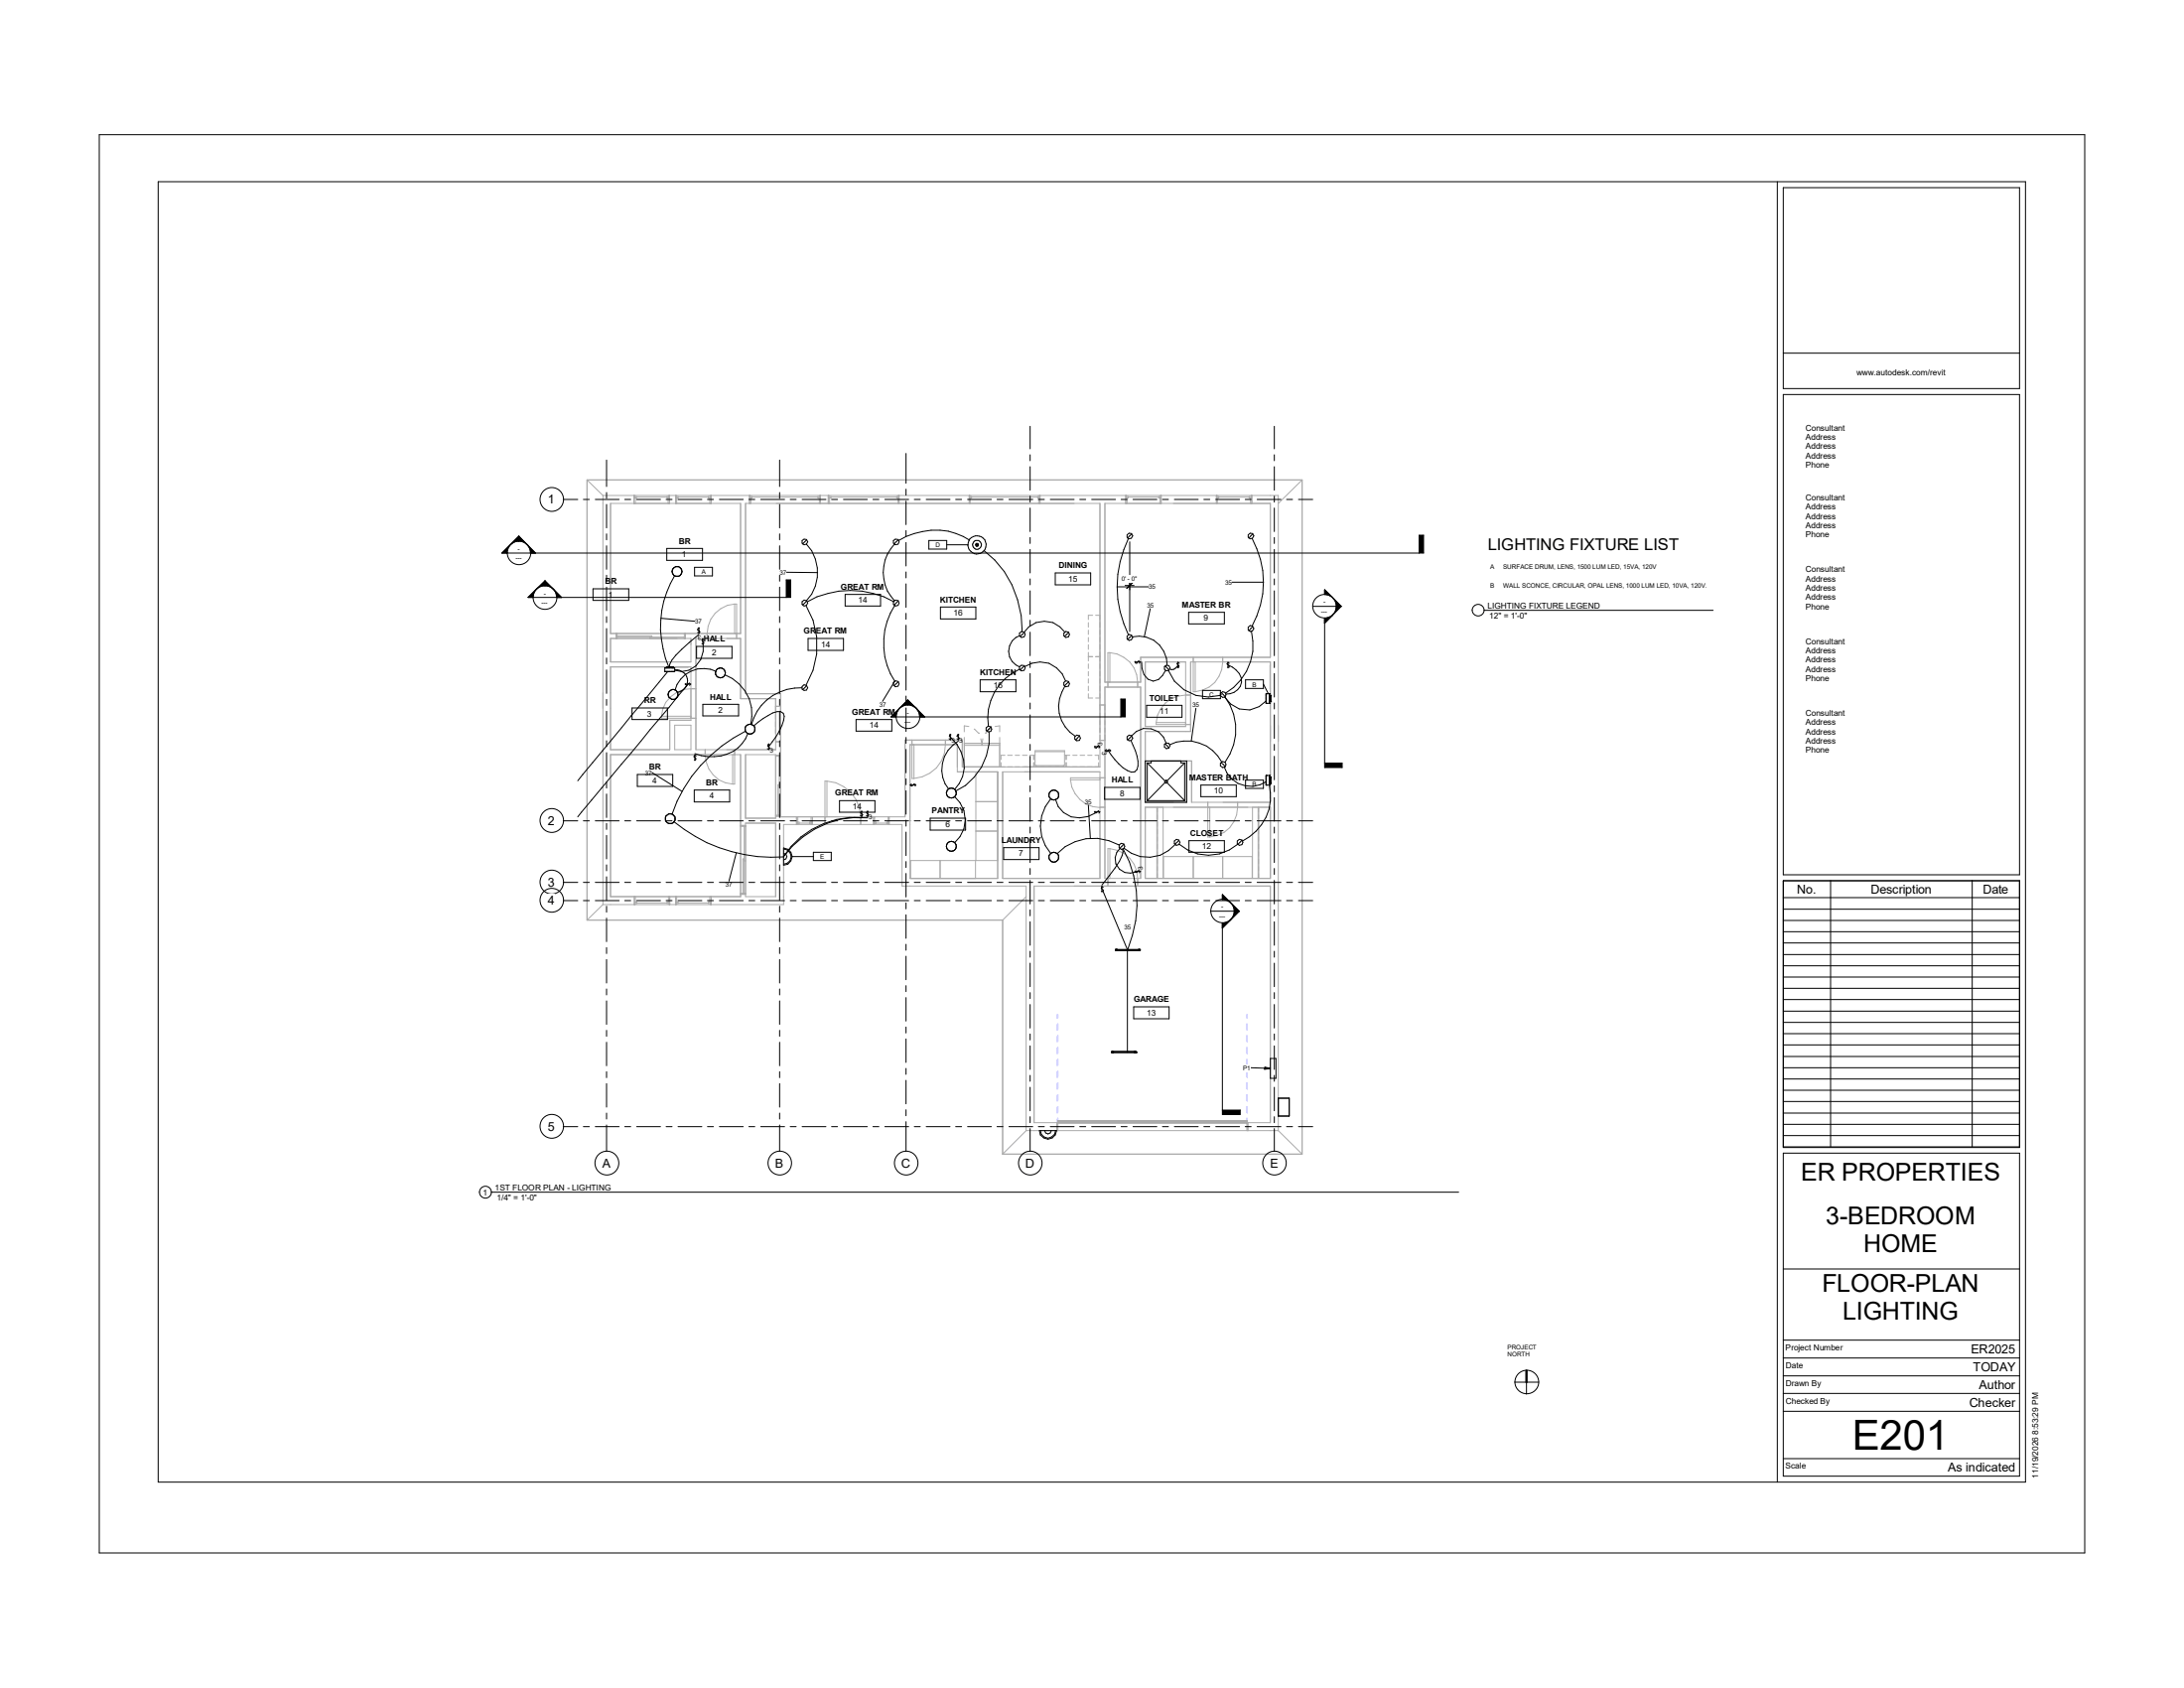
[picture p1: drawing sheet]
<svg xmlns="http://www.w3.org/2000/svg" width="279mm" height="216mm" viewBox="0 0 279 216" stroke-linecap="round" stroke-linejoin="round" font-family="sans-serif">
<g fill="none" stroke="#aaa" stroke-width=".13">
<path d="M75.1 61.4l2 2M75.1 61.4h91.5M75.1 61.4v56.3M77.1 63.4h86.4v81.2M77.1 63.4v52.3M78.1 64.4h16.6v16.6h-16.6zM81.1 63.4v1M81.2 63.4v.3h.2v-.2h-.2M81.3 63.7v.7M81.4 63.6h3.9M85.5 63.7v.7M85.6 63.4v.3h-.3v-.2h.3"/>
<path d="M85.6 63.4v1M86.4 63.4v1M86.5 63.4v.3h.2v-.2h-.2M86.6 63.7v.7M86.7 63.6h3.9M90.8 63.7v.7M90.9 63.4v.3h-.3v-.2h.3M91 63.4v1M94 77.3h.2v4.4M94 77.3a3.8 3.8 0 0 0-3.5 4.4M94 77.3v3.7M95.4 64.4h45.3v33.7h-17.6v-3.4h-7.3v9.8h-15.9v-15.8h-4.5z"/>
<path d="M95.9 63.4v1M96 63.4v.3h.2v-.2h-.2M96.1 63.7v.7M96.2 63.6h8.4M104.8 63.7v.7M104.9 63.4v.3h-.3v-.2h.3M104.9 63.4v1M106 63.4v1M106 63.4v.3h.3v-.2h-.3M106.1 63.7v.7M106.3 63.6h8.4M114.9 63.7v.7"/>
<path d="M114.9 63.4v.3h-.2v-.2h.2M115 63.4v1M124 63.4v1M124.1 63.4v.3h.2v-.2h-.2M124.1 63.7v.7M124.3 63.6h8.5M132.9 63.7v.7M133 63.4v.3h-.2v-.2h.2M133.1 63.4v1M139.2 79.6v.6M139.8 78.7h-.6v.5M140.2 78.7h.5"/>
<path d="M141.4 64.4h21.1v19.7h-16.6v3.1h-4.5zM144 63.4v1M144.1 63.4v.3h.2v-.2h-.2M144.2 63.7v.7M144.3 63.6h4M148.4 63.7v.7M148.5 63.4v.3h-.2v-.2h.2M148.5 63.4v1M155.6 63.4v1M155.7 63.4v.3h.2v-.2h-.2M155.7 63.7v.7M155.9 63.6h3.9"/>
<path d="M160 63.7v.7M160.1 63.4v.3h-.3v-.2h.3M160.1 63.4v1M166.6 61.4l-3.1 3M166.6 61.4v86.2M78.1 81.7h10.3v3h-10.3zM78.1 85.3h10.3v6.8h-2.7v3.8h-7.6zM78.1 96.5h16.6v18.2h-16.6zM78.8 81v.7M79 81v.7M79 81.5h8.5M79 81.3h4.4v.2"/>
<path d="M83.1 81.5v.2M84.6 91.6v.3h4.4M84.6 91.6h3.8M85 85.3h3M86.3 92.8h2.1v3.1h-2.1zM87.5 81v.7M87.7 81v.7M89 81.7h5.7v7.7h4.5v6.5h-10.2zM89 88.1a3.9 3.9 0 0 0-4.4 3.5M90.2 95.9a3.9 3.9 0 0 0 3.5 4.4M93.7 96.5v3.8M94 95.9v4.4h-.3"/>
<path d="M95.4 96.5h3.8v8.1h-3.8zM99.2 94.9h.7M99.2 96.6h.7M99.2 90.3h.7M99.2 96.7h.7M99.7 96.7v7.6M105.8 99.9a4.6 4.6 0 0 1 4.3 4.6v1M105.8 99.9h-.3v5.6M105.8 99.9v4.6M116.4 95.2h6.1v3.5h5.1v13.7h-11.2zM116.7 94.7v4.9h.2M116.9 95.2v4.4"/>
<path d="M120.9 94.7a4.4 4.4 0 0 1-4 4.9M123.4 94.3v3.8M123.4 95.1h4.5M123.4 95.3h4.5M124 92.9l-.6-.1v.8M124.6 93.3l.6 .5M124.8 98.7v11.4h2.8M125.2 93.8h.1M125.5 94.5l.1 .8M125.7 94.5l-.1 .8M126.1 93.8h.1M126.6 93.3h.1"/>
<path d="M126.6 93.3l-.5 .5M127.3 92.9l.6-.1v.8M127.9 94.3v3.8M128.1 97.5v.6M128.3 98.7h12.4v13.7h-12.4zM128.6 96.6h-.5v.6M128.9 96.6h.6M129.9 96.6h.5M130.8 96.6h.6M131.7 96.6h.7M132.2 96.6v.6M132.2 97.5v.6"/>
<path d="M132.4 96h3.8v1.9h-3.8zM132.4 96.1h3.8M132.5 97.9v.1h3.6v-.1M136.2 96.6h.7M136.4 96.6v.6M136.4 97.5v.6M136.9 99.7a3.8 3.8 0 0 0 3.8 3.6M136.9 99.7h3.8M137.2 96.6h.6M138.2 96.6h.6M139.1 96.6h.6M139.2 84h.6"/>
<path d="M139.2 80.6v.6M139.2 81.5v.6M139.2 82.5v.6M139.2 83.4v1.1M139.2 84.9v.6M139.2 85.9v.5M139.2 86.8v.6M139.2 87.8v.5M139.2 88.7v.6h.6M140.1 96.6h.4v.6M140.2 84h.5M140.2 89.3h.5"/>
<path d="M140.5 97.5v.6M140.7 94.7h.7M140.7 90.2h.7M141.4 87.9h4.5v24.5h-4.5zM141.4 99.5h-4.5v.2M142 83.5a3.8 3.8 0 0 1 3.5 4.4M142 83.5h-.3v4.4M142 83.5v3.7M146.5 84.7h5.2v8.2h-5.2zM147.9 92.4v.3h4.4M147.9 92.4h3.8M152.3 84.7h10.2v17.9h-10.1v-5.3h-.6v5.3h-5.3v-9h5.8z"/>
<path d="M152.3 88.9a3.9 3.9 0 0 0-4.4 3.5M152.7 84.1v4.4h.2M152.9 84.7v3.8M156.4 84.1a3.9 3.9 0 0 1-3.5 4.4M162.5 85.1v3M162.5 99.1v3M75.1 117.7h53.2M77.1 115.7h23.1v-10.2h15.2v7.8h15.9v31.3M77.1 115.7l-2 2M81.2 114.7v1M81.2 115.6h.2v-.2h-.2v.3M81.3 114.7v.7"/>
<path d="M81.4 115.5h3.9M85.5 114.7v.7M85.6 115.6h-.3v-.2h.3v.3M85.7 114.7v1M86.4 114.7v1M86.5 115.6h.2v-.2h-.2v.3M86.6 114.7v.7M86.7 115.5h3.9M90.8 114.7v.7M90.9 115.6h-.3v-.2h.3v.3M91 114.7v1M94.7 114.4h.7"/>
<path d="M94.7 105.6h.7M94.7 105.7h.7M94.7 114.3h.7M95.2 105.7v8.6M95.2 109.9h-.2v4.4M95.2 110.1h.2M95.4 105.3h3.8v9.4h-3.8zM99.2 104.4h.7M99.2 104.3h.7M99.7 100.4h-.2v3.9M99.7 100.6h.2M101.9 104.5v1"/>
<path d="M102 105.4h.2v-.2h-.2v.3M102.1 104.5v.7M102.2 105.3h1.4M103.8 104.5v.7M103.8 105.4h-.2v-.2h.2v.3M103.9 104.5v1M111.8 104.5v1M111.8 105.4h.3v-.2h-.3v.3M111.9 104.5v.7M112.1 105.3h1.4M113.6 104.5v.7M113.7 105.4h-.2v-.2h.2v.3"/>
<path d="M113.7 104.5v1M116.4 105h.1M116.5 112.4v-2.3h8.3v2.3M120.3 110.1v2.3M124.8 102.5h2.8M124.8 106.3h2.8M128.3 117.7v29.9M131.3 114.7l-3 3M132.3 113.3h30.2v30.3h-30.2zM140.7 103.3h.7M142 108.5a3.8 3.8 0 0 1 3.5 3.9v.9M142 108.5h-.3v4.8"/>
<path d="M142 108.5v3.9M146.5 103.3h16v9.1h-16zM148 103.3v9.1M148 103.3v.5M148 104.2v.6M148 105.2v.5M148 106.1v.6M148 107.1v.5M148 108v.5M148 108.9v.6M148 109.9v.5M148 110.8v.6"/>
<path d="M148 111.8v.6M148.1 103.3v9.1M148.8 103.3v9.1M148.8 112.4v-2.8h11.4v2.8M152.7 109.6v2.8M154.5 102.6v4.5h.3M154.8 103.3v3.8M156.4 109.6v2.8M158.3 102.6a3.9 3.9 0 0 1-3.5 4.5M160.2 103.3v9.1M161 103.3v9.1M161 103.3v.5"/>
<path d="M161 104.2v.6M161 105.2v.5M161 106.1v.6M161 107.1v.5M161 108v.5M161 108.9v.6M161 109.9v.5M161 110.8v.6M161 111.8v.6M128.3 147.6h38.3M131.3 144.6h32.2M131.3 144.6l-3 3"/>
<path d="M135.2 143.6v1M135.3 144.6v-1.2h24.2v1.2M135.3 143.5h24.2M159.6 143.6v1M163.5 144.6l3.1 3"/>
</g>
<g fill="none" stroke="#aaf" stroke-width=".13">
<path d="M135.3 131v.8M135.3 132.5v.8M135.3 134v.8M135.3 135.6v.7M135.3 137.1v.7M135.3 138.6v.7M135.3 130.2v-.4v.5M135.3 130.9v.8M135.3 132.4v.8M135.3 133.9v.8M135.3 135.5v.7M135.3 137v.7"/>
<path d="M135.3 138.5v.7M135.3 140v.8M159.5 130.2l.1-.4v.5M159.5 130.9v.8M159.5 132.4v.8M159.5 133.9v.8M159.5 135.5v.7M159.5 137v.7M159.5 138.5v.7M159.5 140v.8M159.6 131v.8M159.6 132.5v.8"/>
<path d="M159.6 134v.8M159.6 135.6v.7M159.6 137.1v.7M159.6 138.6v.7M135.3 140.1v.7M135.3 141.6v.8M135.3 143.1v.5M135.3 141.5v.8M135.3 143v.4M159.5 141.5v.8M159.5 143v.4M159.6 140.1v.7"/>
<path d="M159.6 141.6v.8M159.6 143.1v.5"/>
</g>
<g fill="none" stroke="#000" stroke-width=".13">
<path d="M86.3 73.6a12.9 12.9 0 0 0-.7 11.7M102.6 69.1l.3-.1h.3l.1 .3-.1 .3-.3 .1-.3-.2zM102.6 77l.3-.2h.3l.1 .3-.1 .3-.3 .1-.3-.2zM103.1 77.5a9.8 9.8 0 0 1 0 10.1M103.2 69.6a5.3 5.3 0 0 1 0 7.2M103.2 76.8l-.5 .6M103.2 69l-.5 .6M103.3 77a11.3 11.3 0 0 1 11 0M114.3 77l.3-.2h.3l.1 .3-.1 .3-.3 .1-.3-.2zM114.3 69.1l.3-.1h.3l.1 .3-.1 .3-.3 .1-.3-.2zM114.4 69.6a5.3 5.3 0 0 0 0 7.2M114.5 77.4a9 9 0 0 0 0 9.7"/>
<path d="M114.9 69l-.5 .6M114.9 76.8l-.5 .6M124 69.1a8.4 8.4 0 0 0-9 0M124.9 69.5h.2l.1 .2-.1 .1h-.2l-.1-.1zM125 69.7h.1M125 69.6h.1M125 69.6v.1M125.9 70.4a12.7 12.7 0 0 1 4.9 10.4M144.2 68.4l.2-.2h.3l.2 .3-.2 .3-.3 .1-.2-.2zM144.4 68.9a13.9 13.9 0 0 0 0 12.3M144.8 68.3l-.6 .5M159.7 68.4l.2-.2h.3l.2 .3-.2 .3-.3 .1-.2-.2z"/>
<path d="M160.2 68.9a11.6 11.6 0 0 1 0 11.2M160.3 68.3l-.5 .5M85 85.4h1.3v.5h-1.3zM85.3 85.4v-.1h.8v.1M85.3 85.3v.1M85.4 85.9l-11.5 14M86 85.3h.1M86.1 85.3v.1M86.3 85.7a1.45 1.45 0 0 1 1.7 1.2 1.45 1.45 0 0 1-1.3 1.7M87.6 87.5h.8M87.7 87.4v.2h.2l.3-.2 .1 .1-.1 .2M87.9 87.6l-14 16.9"/>
<path d="M88.9 96.5v.8M89.1 96.7l-.2-.1-.1 .2 .2 .2v.2h-.2M89.4 80.3v.7M89.4 81.2a20.1 20.1 0 0 0-3.5 3.3l-.2 .5-.1 .3M89.5 80.3h-.2l-.1 .3 .3 .2-.1 .1h-.2M89.9 81.7v.7M90 82.3a2.86 2.86 0 0 1-3.7 3.4M90.1 81.8l-.2-.1-.1 .2 .2 .3v.1h-.2M91.6 85.9a3.8 3.8 0 0 0-5.2 2.4M92.8 86.3a5.4 5.4 0 0 1 3.3 6.3M95.4 93.5a18.7 18.7 0 0 0-9.4 10.6M95.4 93.6a.68 .68 0 0 0 1.1 0"/>
<path d="M95.4 93.6l.1 .1M95.7 93.8a4.7 4.7 0 0 1-5.1 3l-.9-.2-.8-.2M96.1 92.7a.64 .64 0 0 0-.7 .2 .64 .64 0 0 0 0 .7M96.1 92.7l.4 .2 .1 .1-.1 .6M96.4 92.8a8.4 8.4 0 0 1 3-1.8h.5l.3 .2 .1 .4a5.9 5.9 0 0 1-1 2.6l-1 1.3M96.5 93.6l-.1 .1M98.3 95.1v.8M98.3 95.5l.2 .2-.2 .1h-.1M98.4 95.2h-.1l-.1 .2 .1 .1M102.6 88a6.4 6.4 0 0 0-6.5 4.7M102.6 87.8l.3-.2 .3 .1 .1 .3-.1 .3h-.3l-.3-.2zM103.2 87.7l-.5 .5"/>
<path d="M114.3 87.3l.3-.2 .3 .1 .1 .3-.1 .3h-.3l-.3-.2zM114.9 87.2l-.5 .5M121.6 93.9v.8M121.7 94h-.2v.1l.2 .3M121.7 94.4l-.1 .2-.2-.1M121.7 94.4a4.6 4.6 0 0 1 .4 6.6M122.6 93.9v.8M122.6 94.8a4.1 4.1 0 0 0-1.2 6.1M122.7 94h-.2l-.1 .1 .3 .3-.1 .2-.2-.1M126.2 93.1l.2-.2 .3 .1 .2 .3-.2 .3h-.3l-.2-.2zM126.5 93.6a7.5 7.5 0 0 1-4.2 7.6M126.8 93l-.6 .5"/>
<path d="M130.4 85.3l.3-.2h.3l.1 .3-.1 .3-.3 .1-.3-.2zM130.4 81.3a2.12 2.12 0 0 0-1.4 2 2.12 2.12 0 0 0 1.4 2M130.4 85.6a6.8 6.8 0 0 0-4 7.3M131 80.9l.1 .3-.1 .2-.3 .1-.3-.2M131 80.9l-.3-.1-.3 .2v.3M131 80.9a3.1 3.1 0 0 1 5.2 0M131.1 80.9l-.6 .5M131.1 85.2l-.6 .5M131.1 85.3a3.4 3.4 0 0 1 5.2 1.8M136.1 81l.3-.2 .3 .1 .1 .3-.1 .2-.3 .1-.3-.2zM136.1 87.3l.3-.2 .3 .1 .1 .3-.1 .3h-.3l-.3-.2zM136.2 87.8a4.5 4.5 0 0 0 1.3 6.3"/>
<path d="M136.7 80.9l-.5 .5M136.7 87.2l-.5 .5M137.5 94.2l.3-.2 .3 .1 .1 .3-.1 .3h-.3l-.3-.2zM138.1 94.1l-.5 .6M140 95.5h.7M140.1 95.4v.2l.2 .1 .2-.3 .2 .1-.1 .2M141.4 96h.7M141.5 95.8l-.1 .2 .2 .1 .3-.2h.1v.2M144.2 81.4l.2-.2h.3l.2 .3-.2 .3-.3 .1-.2-.2zM144.2 94.2l.2-.2 .3 .1 .2 .3-.2 .3h-.3l-.2-.2zM144.2 94.7l.3-.3a2.54 2.54 0 0 1 2.6-1.2 2.54 2.54 0 0 1 2.1 1.8M144.7 94.7a7.1 7.1 0 0 1 .9 3.3l-.1 .4-.3 .3-.5 .1a6.5 6.5 0 0 1-2.9-2.8"/>
<path d="M144.8 81.3l-.6 .5M144.9 81.4a3.6 3.6 0 0 1 4.4 3.6M145.2 84.7h.7M145.2 84.6v.2h.2l.3-.3 .1 .2v.1M146 84.7l.1 .8 .2 .8 .6 .6 .6 .2 .7-.2 .5-.5 .4-.6M146.5 97.3h5.3v5.3h-5.3zM146.8 97.6l2.2 2.2M146.8 97.6v4.8M147.3 97.3v.3h-.5M149 95.2l.2-.2 .3 .1 .2 .3-.2 .3-.3 .1-.2-.3zM149 85.3l.2-.2h.3l.2 .3-.2 .3-.3 .1-.2-.2zM149 99.9l.2-.1 .2 .2-.1 .1h-.2z"/>
<path d="M149.1 99.9h.2l-.1 .3-.1-.1zM149.1 95.1l.5 .6M149.1 85.2l.5 .5M149.5 85.8a5.5 5.5 0 0 0 6.6 3.1M149.6 95.2a5.1 5.1 0 0 1 6.7 2.3M150.7 84.7v.7M150.7 85.1a.76 .76 0 0 1-1.1 .5M150.9 84.8h-.2l-.1 .1 .2 .3v.1h-.2M151.1 97.3v.3h.5M151.6 97.6l-2.2 2.2M151.6 97.6v4.8M156.1 88.7l.3-.2 .3 .1 .1 .3-.1 .3h-.3l-.3-.2z"/>
<path d="M156.1 97.6l.3-.2 .3 .1 .1 .3-.1 .3-.3 .1-.3-.2zM156.2 88.6l.6 .5M156.2 97.5l.6 .5M156.6 98.1a3.5 3.5 0 0 0 5.4 1.9M156.7 89.2a3.2 3.2 0 0 0 5.3 .5M156.7 89.2a7 7 0 0 1 0 8.3M157.1 84.7v.7M157.2 85.1a2.51 2.51 0 0 1 1.6 2.1 1.87 1.87 0 0 1-2 1.6M157.3 84.8h-.2l-.1 .1 .3 .3-.1 .1h-.2M159.7 80.2l.2-.2 .3 .1 .2 .3-.2 .3-.3 .1-.2-.2zM160.1 80.8a7.2 7.2 0 0 1-3.3 7.8M160.3 80.1l-.5 .6"/>
<path d="M162 88.7h.1M162 90h.1M162 99.2h.1M162 90h.4M162 88.7h.4M162 88.7v1.3M162 99.2v1.2M162 99.2h.4M162.4 90h.1M162.4 88.7h.1M162.4 99.2h.1M162.4 88.9h.1"/>
<path d="M162.4 89.7h.1M162.4 88.7v1.3M162.4 99.2v1.2M162.4 89h.1M162.4 99.4h.1M162.5 88.9h.1M162.5 89.7h.1M162.5 89h.1M162.5 99.4h.1M162.5 88.9v.8M162.5 99.4v.8M86.2 105.1a19.9 19.9 0 0 0 14 4.5"/>
<path d="M100.2 108.5a1.1 1.1 0 0 1 1.1 1.1 1.1 1.1 0 0 1-1.1 1.1zM100.2 109.1l.3 .2 .2 .3-.2 .3-.3 .1M100.2 108.6a.97 .97 0 0 1 1 1 .97 .97 0 0 1-1 .9M110.2 103.7v.8M110.2 104.6a10.9 10.9 0 0 0-10 5 12 12 0 0 1 10.8-5M110.3 103.8h-.1l-.1 .2 .3 .2-.2 .2-.1-.1M111 103.7v.8M111.1 103.8h-.2v.2l.2 .2-.1 .2-.2-.1M116.4 100.4h.8M116.6 100.2l-.1 .3h.1l.3-.2h.2v.2M121.5 102l.2 .1M121.5 108.8l.2 .1"/>
<path d="M121.7 107.6a.63 .63 0 0 1 .6 .6 .63 .63 0 0 1-.6 .7M121.7 100.8a.64 .64 0 0 0-.6 .6 .64 .64 0 0 0 .6 .7M121.7 100.8a.64 .64 0 0 1 .6 .6 .64 .64 0 0 1-.6 .7M121.7 100.8h-.2M121.7 107.6a.63 .63 0 0 0-.6 .6 .63 .63 0 0 0 .6 .7M121.7 107.6l-.2 .1M122.1 101.9a3.9 3.9 0 0 1 0 5.9M134.4 102.2a5.2 5.2 0 0 0 0 6.9M135 102.3a3.1 3.1 0 0 0 4.2 2.1l1-.4M135.3 102.1l-.1 .1M140 103.8h.7M140.1 103.8v.1l.2 .1 .2-.3 .2 .1-.1 .2"/>
<path d="M141 113.3v.8M141.1 114l3.1 7.5M141.1 113.5l-.1-.1-.1 .2 .2 .2v.2h-.2M143.2 108.1l.2-.2h.4l.1 .3-.1 .3-.4 .1-.2-.2zM143.2 108.1a6.5 6.5 0 0 0-7.9 1.1M143.3 108.5a1.82 1.82 0 0 0-.3 2.4 1.82 1.82 0 0 0 2.2 .6M143.6 108.6l.1 .3a7.2 7.2 0 0 1-1.8 3.1l-.9 1.2M143.7 108.6a14.7 14.7 0 0 1 .6 12.9M143.8 108l-.5 .5M145.2 111.5h.7M145.2 111.4v.1M145.2 111.5l.2 .1 .3-.3 .1 .2v.1"/>
<path d="M146.8 102.4h4.8M149 100.2l-2.2 2.2M149.4 100.2l2.2 2.2M150.2 107.6l.3-.2h.3l.2 .3-.2 .3-.3 .1-.3-.2zM150.3 108a4.6 4.6 0 0 1-6.5 .5M150.8 107.5l-.5 .5M150.9 108a5.7 5.7 0 0 0 7.4 0M158.3 107.6l.2-.2h.4l.1 .3-.1 .3-.4 .1-.2-.2zM158.9 107.5l-.5 .5M162 100.4h.1M162 100.4h.4M162.4 100.4h.1"/>
<path d="M162.4 100.2h.1M162.4 100.4a6.3 6.3 0 0 1-3.4 7.2M162.5 100.2h.1M142.2 134.6h.1M142.2 134.5h.1M142.2 134.6v-.1h3.1v.1M142.2 134.6h3.1M142.3 134.6h.1M142.3 134.5h.1M142.3 134.5v.1M142.7 121.5h.1M142.7 121.6h.1"/>
<path d="M142.7 121.6h3.1M142.7 121.5h3.1M142.7 121.5v.1M142.8 121.6h.1M142.8 121.5h.1M142.8 121.5v.1M144.2 121.6v13M145.2 134.6h.1M145.2 134.5h.1M145.2 134.5v.1M145.3 134.6h.1M145.3 134.5h.1"/>
<path d="M145.7 121.5h.1M145.7 121.6h.1M145.7 121.5v.1M145.8 121.6h.1M145.8 121.5h.1M145.8 121.5v.1M162.5 135.4h.7v2.5h-.7zM133 144.6h2.2a1.1 1.1 0 0 1-1.1 1.1 1.1 1.1 0 0 1-1.1-1.1zM133.1 144.6a.97 .97 0 0 0 1 1 .97 .97 0 0 0 .9-1M133.6 144.6l.2 .3 .3 .1 .3-.1 .1-.3M163.5 140.5h1.4v2.2h-1.4z"/>
<circle cx="86.6" cy="73.1" r=".63"/>
<circle cx="125" cy="69.7" r="1.18"/>
<circle cx="125" cy="69.7" r=".57"/>
<circle cx="86.1" cy="88.8" r=".63"/>
<circle cx="92.2" cy="86.1" r=".63"/>
<circle cx="85.7" cy="104.7" r=".63"/>
<circle cx="134.8" cy="109.6" r=".63"/>
<circle cx="134.8" cy="101.7" r=".63"/>
<circle cx="77.6" cy="148.8" r="1.52"/>
</g>
<path d="M77.1 147.9h1v1.7h-1z" fill="#fff"/>
<g fill="none" stroke="#000" stroke-width=".13">
<path d="M77.6 58.8v3.4M77.6 63v.8M77.6 64.5v3M77.6 68.3v.7M77.6 69.8v3M77.6 73.6v.7M77.6 75.1v3M77.6 78.9v.7M77.6 80.4v3M77.6 84.2v.7M77.6 85.7v3M77.6 89.5v.7"/>
<path d="M77.6 91v3M77.6 94.7v.8M77.6 96.3v3M77.6 100v.8M77.6 101.6v3M77.6 105.3v.8M77.6 106.8v3.1M77.6 110.6v.8M77.6 112.1v3M77.6 115.9v.8M77.6 117.4v3M77.6 121.2v.8"/>
<path d="M77.6 122.7v3M77.6 126.5v.8M77.6 128v3M77.6 131.8v.7M77.6 133.3v3M77.6 137.1v.7M77.6 138.6v3M77.6 142.4v.7M77.6 143.9v3.4"/>
<circle cx="99.7" cy="148.8" r="1.51"/>
</g>
<path d="M99.2 147.9h1v1.7h-1z" fill="#fff"/>
<g fill="none" stroke="#000" stroke-width=".13">
<path d="M99.7 58.8v3.4M99.7 63v.8M99.7 64.5v3M99.7 68.3v.7M99.7 69.8v3M99.7 73.6v.7M99.7 75.1v3M99.7 78.9v.7M99.7 80.4v3M99.7 84.2v.7M99.7 85.7v3M99.7 89.5v.7"/>
<path d="M99.7 91v3M99.7 94.7v.8M99.7 96.3v3M99.7 100v.8M99.7 101.6v3M99.7 105.3v.8M99.7 106.8v3.1M99.7 110.6v.8M99.7 112.1v3M99.7 115.9v.8M99.7 117.4v3M99.7 121.2v.8"/>
<path d="M99.7 122.7v3M99.7 126.5v.8M99.7 128v3M99.7 131.8v.7M99.7 133.3v3M99.7 137.1v.7M99.7 138.6v3M99.7 142.4v.7M99.7 143.9v3.4"/>
<circle cx="115.9" cy="148.8" r="1.51"/>
</g>
<path d="M115.3 147.9h1.2v1.7h-1.2z" fill="#fff"/>
<g fill="none" stroke="#000" stroke-width=".13">
<path d="M115.9 58v3.8M115.9 62.6v.7M115.9 64.1v3M115.9 67.9v.7M115.9 69.4v3M115.9 73.2v.7M115.9 74.7v3M115.9 78.4v.8M115.9 80v3M115.9 83.7v.8M115.9 85.3v3M115.9 89v.8"/>
<path d="M115.9 90.6v3M115.9 94.3v.8M115.9 95.8v3M115.9 99.6v.8M115.9 101.1v3M115.9 104.9v.8M115.9 106.4v3M115.9 110.2v.8M115.9 111.7v3M115.9 115.5v.7M115.9 117v3M115.9 120.8v.7"/>
<path d="M115.9 122.3v3M115.9 126.1v.7M115.9 127.6v3M115.9 131.4v.7M115.9 132.9v3M115.9 136.7v.7M115.9 138.2v3M115.9 141.9v.8M115.9 143.5v3.8"/>
<circle cx="131.8" cy="148.8" r="1.51"/>
</g>
<path d="M131.2 147.9h1.2v1.7h-1.2z" fill="#fff"/>
<g fill="none" stroke="#000" stroke-width=".13">
<path d="M131.8 54.5v2.9M131.8 58.2v.7M131.8 59.7v3M131.8 63.5v.7M131.8 65v3M131.8 68.7v.8M131.8 70.3v3M131.8 74v.8M131.8 75.6v3M131.8 79.3v.8M131.8 80.9v3M131.8 84.6v.8"/>
<path d="M131.8 86.1v3.1M131.8 89.9v.8M131.8 91.4v3M131.8 95.2v.8M131.8 96.7v3M131.8 100.5v.8M131.8 102v3M131.8 105.8v.8M131.8 107.3v3M131.8 111.1v.7M131.8 112.6v3M131.8 116.4v.7"/>
<path d="M131.8 117.9v3M131.8 121.7v.7M131.8 123.2v3M131.8 127v.7M131.8 128.5v3M131.8 132.2v.8M131.8 133.8v3M131.8 137.5v.8M131.8 139.1v3M131.8 142.8v.8M131.8 144.4v2.9"/>
<circle cx="70.6" cy="63.9" r="1.51"/>
</g>
<path d="M70.1 63h.9v1.8h-.9z" fill="#fff"/>
<g fill="none" stroke="#000" stroke-width=".13">
<path d="M72.1 63.9h1.8M74.6 63.9h.8M76.2 63.9h3M79.9 63.9h.8M81.4 63.9h3.1M85.2 63.9h.8M86.7 63.9h3.1M90.5 63.9h.8M92 63.9h3.1M95.8 63.9h.8M97.3 63.9h3.1M101.1 63.9h.8"/>
<path d="M102.6 63.9h3.1M106.4 63.9h.7M107.9 63.9h3.1M111.7 63.9h.7M113.2 63.9h3M117 63.9h.7M118.5 63.9h3M122.3 63.9h.7M123.8 63.9h3M127.6 63.9h.7M129.1 63.9h3M132.8 63.9h.8"/>
<path d="M134.4 63.9h3M138.1 63.9h.8M139.7 63.9h3M143.4 63.9h.8M144.9 63.9h3.1M148.7 63.9h.8M150.2 63.9h3.1M154 63.9h.8M155.5 63.9h3.1M159.3 63.9h.8M160.8 63.9h3.1M164.6 63.9h.8"/>
<path d="M166.1 63.9h1.8"/>
<circle cx="70.6" cy="104.9" r="1.51"/>
</g>
<path d="M70.1 104.1h.9v1.8h-.9z" fill="#fff"/>
<g fill="none" stroke="#000" stroke-width=".13">
<path d="M72.1 105h1.8M74.6 105h.8M76.2 105h3M79.9 105h.8M81.4 105h3.1M85.2 105h.8M86.7 105h3.1M90.5 105h.8M92 105h3.1M95.8 105h.8M97.3 105h3.1M101.1 105h.8"/>
<path d="M102.6 105h3.1M106.4 105h.7M107.9 105h3.1M111.7 105h.7M113.2 105h3M117 105h.7M118.5 105h3M122.3 105h.7M123.8 105h3M127.6 105h.7M129.1 105h3M132.8 105h.8"/>
<path d="M134.4 105h3M138.1 105h.8M139.7 105h3M143.4 105h.8M144.9 105h3.1M148.7 105h.8M150.2 105h3.1M154 105h.8M155.5 105h3.1M159.3 105h.8M160.8 105h3.1M164.6 105h.8"/>
<path d="M166.1 105h1.8"/>
<circle cx="70.6" cy="112.8" r="1.51"/>
</g>
<path d="M70.1 112h.9v1.7h-.9z" fill="#fff"/>
<g fill="none" stroke="#000" stroke-width=".13">
<path d="M72.1 112.9h1.8M74.6 112.9h.8M76.2 112.9h3M79.9 112.9h.8M81.4 112.9h3.1M85.2 112.9h.8M86.7 112.9h3.1M90.5 112.9h.8M92 112.9h3.1M95.8 112.9h.8M97.3 112.9h3.1M101.1 112.9h.8"/>
<path d="M102.6 112.9h3.1M106.4 112.9h.7M107.9 112.9h3.1M111.7 112.9h.7M113.2 112.9h3M117 112.9h.7M118.5 112.9h3M122.3 112.9h.7M123.8 112.9h3M127.6 112.9h.7M129.1 112.9h3M132.8 112.9h.8"/>
<path d="M134.4 112.9h3M138.1 112.9h.8M139.7 112.9h3M143.4 112.9h.8M144.9 112.9h3.1M148.7 112.9h.8M150.2 112.9h3.1M154 112.9h.8M155.5 112.9h3.1M159.3 112.9h.8M160.8 112.9h3.1M164.6 112.9h.8"/>
<path d="M166.1 112.9h1.8"/>
<circle cx="70.6" cy="144.1" r="1.51"/>
</g>
<path d="M70.1 143.2h.9v1.8h-.9z" fill="#fff"/>
<g fill="none" stroke="#000" stroke-width=".13">
<path d="M72.1 144.1h1.8M74.6 144.1h.8M76.2 144.1h3M79.9 144.1h.8M81.4 144.1h3.1M85.2 144.1h.8M86.7 144.1h3.1M90.5 144.1h.8M92 144.1h3.1M95.8 144.1h.8M97.3 144.1h3.1M101.1 144.1h.8"/>
<path d="M102.6 144.1h3.1M106.4 144.1h.7M107.9 144.1h3.1M111.7 144.1h.7M113.2 144.1h3M117 144.1h.7M118.5 144.1h3M122.3 144.1h.7M123.8 144.1h3M127.6 144.1h.7M129.1 144.1h3M132.8 144.1h.8"/>
<path d="M134.4 144.1h3M138.1 144.1h.8M139.7 144.1h3M143.4 144.1h.8M144.9 144.1h3.1M148.7 144.1h.8M150.2 144.1h3.1M154 144.1h.8M155.5 144.1h3.1M159.3 144.1h.8M160.8 144.1h3.1M164.6 144.1h.8"/>
<path d="M166.1 144.1h1.8"/>
<circle cx="70.6" cy="115.2" r="1.51"/>
</g>
<path d="M70.1 114.3h.9v1.8h-.9z" fill="#fff"/>
<g fill="none" stroke="#000" stroke-width=".13">
<path d="M72.1 115.2h1.8M74.6 115.2h.8M76.2 115.2h3M79.9 115.2h.8M81.4 115.2h3.1M85.2 115.2h.8M86.7 115.2h3.1M90.5 115.2h.8M92 115.2h3.1M95.8 115.2h.8M97.3 115.2h3.1M101.1 115.2h.8"/>
<path d="M102.6 115.2h3.1M106.4 115.2h.7M107.9 115.2h3.1M111.7 115.2h.7M113.2 115.2h3M117 115.2h.7M118.5 115.2h3M122.3 115.2h.7M123.8 115.2h3M127.6 115.2h.7M129.1 115.2h3M132.8 115.2h.8"/>
<path d="M134.4 115.2h3M138.1 115.2h.8M139.7 115.2h3M143.4 115.2h.8M144.9 115.2h3.1M148.7 115.2h.8M150.2 115.2h3.1M154 115.2h.8M155.5 115.2h3.1M159.3 115.2h.8M160.8 115.2h3.1M164.6 115.2h.8"/>
<path d="M166.1 115.2h1.8"/>
<circle cx="163" cy="148.8" r="1.51"/>
</g>
<path d="M162.5 147.9h1.1v1.7h-1.1z" fill="#fff"/>
<g fill="none" stroke="#000" stroke-width=".13">
<path d="M163 54.5v2.9M163 58.2v.7M163 59.7v3M65.2 69.7l-.2 .3-.1 .7M66.4 68.6l-2.2 2.1h117.9v-2.2h-.5v2.2M66.4 68.6l2.1 2.1-1-1 .3 .7 .1 .3M66.4 69.2l-.4 .1-.7 .4M66.4 68.6v.6M66.4 68.6l1 1.1-.6-.4-.4-.1M67.6 76.4h33.5v-2.2h-.5v2.2M67.6 76.4l1-1-.2 .3-.2 .7M69.7 74.3l2.1 2.1"/>
<path d="M69.7 74.3l-2.1 2.1M69.7 74.3l-1.1 1.1 .4-.3 .7-.2M69.7 74.3v.6M69.7 74.9l.7 .2 .4 .3M70.8 75.4l.2 .3 .2 .7M88.9 72.6h2.2v1.1h-2.2zM135 73.3h4.5v1.5h-4.5zM143.9 74.9h1.2M144.5 69.3v11.5M144.9 74.5l-.8 .8M152.1 78.3h4.5v1.5h-4.5zM163 63.5v.7"/>
<path d="M163 65v3M163 68.7v.8M163 70.3v3M163 74v.8M163 75.6v3M163 79.3v.8M167.9 77.6h3.7M169.5 75.4v.6M169.5 75.4l2.1 2.2M169.5 75.4l1 1-.7-.3-.3-.1M170.5 76.5a1.53 1.53 0 0 1 0 2.1l1.1-1M171.6 77.6l-2.1 2.1 1-1-.7 .3-.3 .1v19.1h2.2v-.6h-2.2"/>
<path d="M80.9 90.6h4.5v1.4h-4.5zM81.5 99.1h4.6v1.5h-4.6zM89.9 90.1h4.6v1.5h-4.6zM103.4 81.7h4.5v1.5h-4.5zM114 91.7h29.9v-2.3h-.5v2.3M114 91.7l1-1-.3 .6-.1 .4M116.1 89.5l2.2 2.2M116.1 89.5l-2.1 2.2M116.1 89.5l-1 1.1 .6-.4h.4M116.1 89.5v.7M116.1 89.5l1.1 1.1-.7-.4h-.4M117.3 90.7l.3 .6v.4"/>
<path d="M125.4 87h4.6v1.5h-4.6zM146.7 90.2h4.5v1.5h-4.5zM163 80.9v3M163 84.6v.8M163 86.1v3.1M163 89.9v.8M163 91.4v3M163 95.2v.8M163 96.7v3M119 104.6h4.5v1.6h-4.5zM128.4 108.4h4.5v1.5h-4.5zM141.3 100.7h4.5v1.5h-4.5z"/>
<path d="M152.1 107.5h4.5v1.5h-4.5zM153.6 100.4h4.6v1.5h-4.6zM154.9 116.5h3.6M156.4 114.4l1 1-.3-.2-.7-.1zM156.4 114.4l2.1 2.1M157.4 117.7l-.3 .2-.7 .2v24.4h2.3v-.5h-2.3M158.5 116.5l-2.1 2.2M158.5 116.5l-1.1-1a1.48 1.48 0 0 1 0 2.1M163 100.5v.8M163 102v3M163 105.8v.8M163 107.3v3"/>
<path d="M163 111.1v.7M163 112.6v3M163 116.4v.7M163 117.9v3M145 128.8h4.6v1.5h-4.6zM163 121.7v.7M163 123.2v3M163 127v.7M163 128.5v3M163 132.2v.8M163 133.8v3M163 137.5v.8"/>
<path d="M163 139.1v3M163 142.8v.8M163 144.4v2.9"/>
<circle cx="66.4" cy="70.7" r="1.5"/>
<circle cx="69.7" cy="76.4" r="1.52"/>
<circle cx="169.5" cy="77.5" r="1.51"/>
<circle cx="116.2" cy="91.7" r="1.52"/>
<circle cx="156.4" cy="116.5" r="1.5"/>
</g>
<g fill="#000">
<path d="M64.2 69.7h1v1h-1zM65.3 68.6h1.1v1h-1.1zM66.4 68.6h1v1h-1zM67.6 75.4h1v1h-1zM67.6 69.8h.9v.9h-.9zM68.8 74.3h.9v.9h-.9zM69.7 74.3h1v.9h-1zM71 75.5h.8v.9h-.8zM100.6 74.2h.5v2.2h-.5zM169.5 78.7h.9v1h-.9zM169.5 75.4h.9v.9h-.9zM170.8 76.8h.8v.8h-.8z"/>
<path d="M170.8 77.6h.7v.7h-.7zM181.6 68.5h.5v2.2h-.5zM114 90.7h1v1h-1zM115.1 89.5h1v1.1h-1zM116.1 89.5h1v1h-1zM117.4 90.8h.9v.9h-.9zM143.4 89.4h.5v2.3h-.5zM169.5 97.6h2.2v.6h-2.2zM156.4 117.8h.9v.9h-.9zM156.4 114.4h.9v.9h-.9zM157.5 115.5h1v1h-1zM157.6 116.5h.9v1h-.9z"/>
<path d="M156.4 142h2.3v.5h-2.3z"/>
</g>
<path d="M143.5 73.6h2v.9h-2z" fill="#fff"/>
<g fill="none" stroke="#000" stroke-width=".13">
<path d="M75.9 75.3h4.5v1.5h-4.5zM85.3 70.1h4.6v1.6h-4.6zM108.1 76h4.5v1.5h-4.5zM118.8 69.1h2.3v1.1h-2.3zM120.3 77.6h4.5v1.6h-4.5zM121.1 69.7h2.7M89.1 82.7h4.5v1.5h-4.5zM109.5 92h4.6v1.5h-4.6zM153.8 88.3h2.3v1.1h-2.3zM156.1 88.9h.1M159.3 87h2.3v1.1h-2.3zM159.3 99.8h2.3v1h-2.3z"/>
<path d="M161.6 87.5l.7 1.2M88.8 101h4.5v1.6h-4.5zM101.3 109.6h2.8M104.1 109h2.2v1.1h-2.2zM107.4 102.4h4.5v1.5h-4.5zM160 136.6l2.5 .1"/>
</g>
<path d="M161.8 136.5l.7 .2-.7 .1z" fill="#000" stroke="#000" stroke-width=".13"/>
<path d="M159 136.1h1v1h-1z" fill="#fff"/>
<path d="M84.5 79.1l4.4 .4M100.6 73.2h4M142.9 75.1h4M147.2 77.9l-.8 3.5M157.6 74.5h4M83.4 98.8l3.8 2.4M114.5 87.1l-1.6 2.6M153 90.6l-.6 4.2M94.2 109.1l-.9 3.6M139.2 103l.3 4.2" fill="none" stroke="#000" stroke-width=".13"/>
<g fill="#fff">
<path d="M190.3 68.5h24.5v2.3h-24.5z"/>
<path d="M190.7 72h21.3v.9h-21.3z"/>
<path d="M190.7 74.5h28v.9h-28z"/>
</g>
<g fill="none" stroke="#000" stroke-width=".13">
<path d="M12.7 17.2h254v181.4h-254zM20.2 23.2h238.9v166.4h-238.9zM227.4 23.2v166.4M228.1 24h30.3v25.7h-30.3zM228.1 45.2h30.3M228.1 50.5h30.3v61.4h-30.3zM228.1 112.6h30.3v34.2h-30.3zM228.1 147.5h30.3v41.3h-30.3zM228.1 171.4h30.3M228.1 173.7h30.3M228.1 176h30.3M228.1 178.2h30.3"/>
<path d="M228.1 162.3h30.3M228.1 180.5h30.3M228.1 186.6h30.3"/>
</g>
<g fill="#fff">
<path d="M237.5 47.1h11.4v1.2h-11.4z"/>
<path d="M228.4 186.9h2.7v1.1h-2.7z"/>
<path d="M228.4 174h2.2v1.2h-2.2z"/>
<path d="M228.4 176.3h4.6v1.2h-4.6z"/>
<path d="M228.4 178.6h5.7v1.1h-5.7z"/>
<path d="M228.4 171.7h7.4v1.2h-7.4z"/>
<path d="M231 54.1h5.3v1.2h-5.3z"/>
<path d="M231 55.3h3.9v1.2h-3.9z"/>
<path d="M231 56.5h3.9v1.2h-3.9z"/>
<path d="M231 57.7h3.9v1.1h-3.9z"/>
<path d="M231 58.8h3.1v1.2h-3.1z"/>
<path d="M231 63h5.3v1.2h-5.3z"/>
<path d="M231 64.2h3.9v1.2h-3.9z"/>
<path d="M231 65.4h3.9v1.2h-3.9z"/>
<path d="M231 66.6h3.9v1.2h-3.9z"/>
<path d="M231 67.8h3.1v1.2h-3.1z"/>
<path d="M231 72.2h5.3v1.2h-5.3z"/>
<path d="M231 73.4h3.9v1.2h-3.9z"/>
<path d="M231 74.6h3.9v1.2h-3.9z"/>
<path d="M231 75.8h3.9v1.2h-3.9z"/>
<path d="M231 77h3.1v1.1h-3.1z"/>
<path d="M231 81.4h5.3v1.2h-5.3z"/>
<path d="M231 82.6h3.9v1.2h-3.9z"/>
<path d="M231 83.8h3.9v1.2h-3.9z"/>
<path d="M231 85h3.9v1.1h-3.9z"/>
<path d="M231 86.1h3.1v1.2h-3.1z"/>
<path d="M231 90.6h5.3v1.2h-5.3z"/>
<path d="M231 91.8h3.9v1.2h-3.9z"/>
<path d="M231 93h3.9v1.1h-3.9z"/>
<path d="M231 94.1h3.9v1.2h-3.9z"/>
<path d="M231 95.3h3.1v1.2h-3.1z"/>
<path d="M259.7 178.1h1.3v11h-1.3z"/>
</g>
<g fill="none" stroke="#000" stroke-width=".13">
<path d="M228.1 112.6h30.3v34.1h-30.3zM228.1 119.2h30.3M228.1 117.7h30.3M228.1 116.3h30.3M228.1 114.8h30.3M234.2 112.6v34.1M252.3 112.6v34.1M228.1 139.4h30.3M228.1 138h30.3M228.1 136.6h30.3M228.1 135.1h30.3M228.1 133.6h30.3"/>
<path d="M228.1 132.2h30.3M228.1 130.8h30.3M228.1 129.3h30.3M228.1 127.8h30.3M228.1 126.4h30.3M228.1 125h30.3M228.1 123.5h30.3M228.1 122.1h30.3M228.1 120.6h30.3M62.9 152.5h123.7M228.1 145.2h30.3M228.1 143.8h30.3"/>
<path d="M228.1 142.4h30.3M228.1 140.9h30.3M193.8 176.8h3M195.3 176.8v1.5"/>
<circle cx="62.1" cy="152.5" r=".76"/>
<circle cx="195.3" cy="176.8" r="1.51"/>
</g>
<path d="M195.3 175.3v1.5" fill="none" stroke="#000" stroke-width=".3"/>
<g fill="#fff">
<path d="M192.8 171.8h4v.9h-4z"/>
<path d="M192.8 172.7h2.9v.9h-2.9z"/>
</g>
<g fill="none" stroke="#000" stroke-width=".13">
<path d="M189.9 78.1h29.3"/>
<circle cx="189.1" cy="78" r=".75"/>
</g>
<text font-size="5.3" x="236.9" y="185.4">E201</text>
<g font-size="3.2">
<text x="230.4" y="151">ER PROPERTIES</text>
<text x="233.6" y="156.6">3-BEDROOM</text>
<text x="238.4" y="160.1">HOME</text>
<text x="233.1" y="165.2">FLOOR-PLAN</text>
<text x="235.7" y="168.7">LIGHTING</text>
</g>
<text font-size="2.1" x="190.3" y="70.4">LIGHTING FIXTURE LIST</text>
<g font-size="1.6">
<text x="70.1" y="64.4">1</text>
<text x="70.1" y="105.5">2</text>
<text x="70.1" y="113.4">3</text>
<text x="70.1" y="115.7">4</text>
<text x="229.9" y="114.3">No.</text>
<text x="239.3" y="114.3">Description</text>
<text x="253.7" y="114.3">Date</text>
<text x="70.1" y="144.7">5</text>
<text x="77.1" y="149.3">A</text>
<text x="99.2" y="149.3">B</text>
<text x="115.3" y="149.3">C</text>
<text x="131.2" y="149.3">D</text>
<text x="162.5" y="149.3">E</text>
<text x="252.1" y="173.1">ER2025</text>
<text x="251.9" y="179.9">Checker</text>
<text x="252.4" y="175.4">TODAY</text>
<text x="253.2" y="177.6">Author</text>
<text x="249.2" y="188.2">As indicated</text>
</g>
<g font-size="1.1">
<text x="237.5" y="48">www.autodesk.com/revit</text>
<text x="231" y="55.1">Consultant</text>
<text x="231" y="56.3">Address</text>
<text x="231" y="57.4">Address</text>
<text x="231" y="58.6">Address</text>
<text x="231" y="59.8">Phone</text>
<text x="231" y="64">Consultant</text>
<text x="231" y="65.2">Address</text>
<text x="86.8" y="69.6">BR</text>
<text x="87.2" y="71.3">1</text>
<text x="231" y="66.4">Address</text>
<text x="231" y="67.6">Address</text>
<text x="231" y="68.7">Phone</text>
<text x="77.4" y="74.7">BR</text>
<text x="77.8" y="76.4">1</text>
<text x="107.6" y="75.4">GREAT RM</text>
<text x="109.8" y="77.1">14</text>
<text x="120.2" y="77">KITCHEN</text>
<text x="135.4" y="72.7">DINING</text>
<text x="136.7" y="74.4">15</text>
<text x="151.2" y="77.7">MASTER BR</text>
<text x="190.3" y="77.9">LIGHTING FIXTURE LEGEND</text>
<text x="231" y="73.2">Consultant</text>
<text x="231" y="74.4">Address</text>
<text x="231" y="75.6">Address</text>
<text x="231" y="76.7">Address</text>
<text x="231" y="77.9">Phone</text>
<text x="90" y="82.1">HALL</text>
<text x="91.1" y="83.8">2</text>
<text x="102.8" y="81.1">GREAT RM</text>
<text x="105" y="82.8">14</text>
<text x="122" y="78.8">16</text>
<text x="154" y="79.4">9</text>
<text x="190.5" y="79.1">12&quot; = 1'-0&quot;</text>
<text x="231" y="82.4">Consultant</text>
<text x="231" y="83.6">Address</text>
<text x="82.4" y="90">RR</text>
<text x="90.8" y="89.5">HALL</text>
<text x="125.4" y="86.4">KITCHEN</text>
<text x="127.1" y="88.1">16</text>
<text x="147.1" y="89.6">TOILET</text>
<text x="231" y="84.8">Address</text>
<text x="231" y="85.9">Address</text>
<text x="231" y="87.1">Phone</text>
<text x="82.8" y="91.7">3</text>
<text x="91.9" y="91.2">2</text>
<text x="109" y="91.4">GREAT RM</text>
<text x="111.2" y="93.1">14</text>
<text x="148.3" y="91.3">11</text>
<text x="231" y="91.6">Consultant</text>
<text x="231" y="92.8">Address</text>
<text x="231" y="93.9">Address</text>
<text x="231" y="95.1">Address</text>
<text x="83" y="98.5">BR</text>
<text x="83.5" y="100.2">4</text>
<text x="90.3" y="100.5">BR</text>
<text x="106.8" y="101.8">GREAT RM</text>
<text x="142.2" y="100.1">HALL</text>
<text x="143.3" y="101.8">8</text>
<text x="152.1" y="99.8">MASTER BATH</text>
<text x="155.3" y="101.5">10</text>
<text x="231" y="96.3">Phone</text>
<text x="90.8" y="102.1">4</text>
<text x="109.1" y="103.5">14</text>
<text x="119.2" y="104.1">PANTRY</text>
<text x="120.9" y="105.7">6</text>
<text x="128.1" y="107.8">LAUNDRY</text>
<text x="152.2" y="106.9">CLOSET</text>
<text x="130.3" y="109.5">7</text>
<text x="153.8" y="108.6">12</text>
<text x="145" y="128.2">GARAGE</text>
<text x="146.7" y="129.9">13</text>
<text x="61.8" y="152.9">1</text>
<text x="63.3" y="152.3">1ST FLOOR PLAN - LIGHTING</text>
<text x="63.5" y="153.5">1/4&quot; = 1'-0&quot;</text>
<text x="228.4" y="172.7">Project Number</text>
<text x="228.4" y="179.5">Checked By</text>
<text x="228.4" y="175">Date</text>
<text x="228.4" y="177.2">Drawn By</text>
<text x="228.4" y="187.8">Scale</text>
<text x="260.7" y="189.1" transform="rotate(-90 260.7 189.1)">11/19/2026 8:53:29 PM</text>
</g>
<g font-size=".8">
<text x="66" y="71.7">---</text>
<text x="66.2" y="70.4">-</text>
<text x="119.7" y="70">D</text>
<text x="69.3" y="77.4">---</text>
<text x="69.6" y="76.2">-</text>
<text x="89.7" y="73.4">A</text>
<text x="99.7" y="73.5">37</text>
<text x="143.5" y="74.3">0' - 0&quot;</text>
<text x="146.7" y="77.7">35</text>
<text x="146.9" y="75.4">35</text>
<text x="156.7" y="74.8">35</text>
<text x="169.3" y="77.3">-</text>
<text x="190.7" y="75.2">B</text>
<text x="190.7" y="72.8">A</text>
<text x="192.3" y="75.2">WALL SCONCE, CIRCULAR, OPAL LENS, 1000 LUM LED, 10VA, 120V.</text>
<text x="192.3" y="72.8">SURFACE DRUM, LENS, 1500 LUM LED, 15VA, 120V</text>
<text x="88.9" y="79.8">37</text>
<text x="89.7" y="81.3" transform="rotate(-180 89.7 81.3)">3</text>
<text x="169" y="78.5">---</text>
<text x="154.7" y="89.2">C</text>
<text x="160.2" y="87.8">B</text>
<text x="112.5" y="90.5">37</text>
<text x="115.7" y="92.6">---</text>
<text x="116" y="91.4">-</text>
<text x="121.7" y="95">3 3</text>
<text x="141" y="95.4" transform="rotate(-90 141 95.4)">3</text>
<text x="152.5" y="90.5">35</text>
<text x="82.5" y="99.1">37</text>
<text x="98.5" y="96.2">3</text>
<text x="141" y="96.2" transform="rotate(90 141 96.2)">3</text>
<text x="160.2" y="100.6">B</text>
<text x="111.2" y="104.8">3</text>
<text x="138.8" y="102.8">35</text>
<text x="92.8" y="113.4">37</text>
<text x="104.9" y="109.9">E</text>
<text x="146.2" y="111.3" transform="rotate(-90 146.2 111.3)">3</text>
<text x="143.8" y="118.8">35</text>
<text x="156" y="117.5">---</text>
<text x="156.2" y="116.2">-</text>
<text x="159" y="136.9">P1</text>
<text x="192.8" y="172.6">PROJECT</text>
<text x="192.8" y="173.5">NORTH</text>
</g>
</svg>
